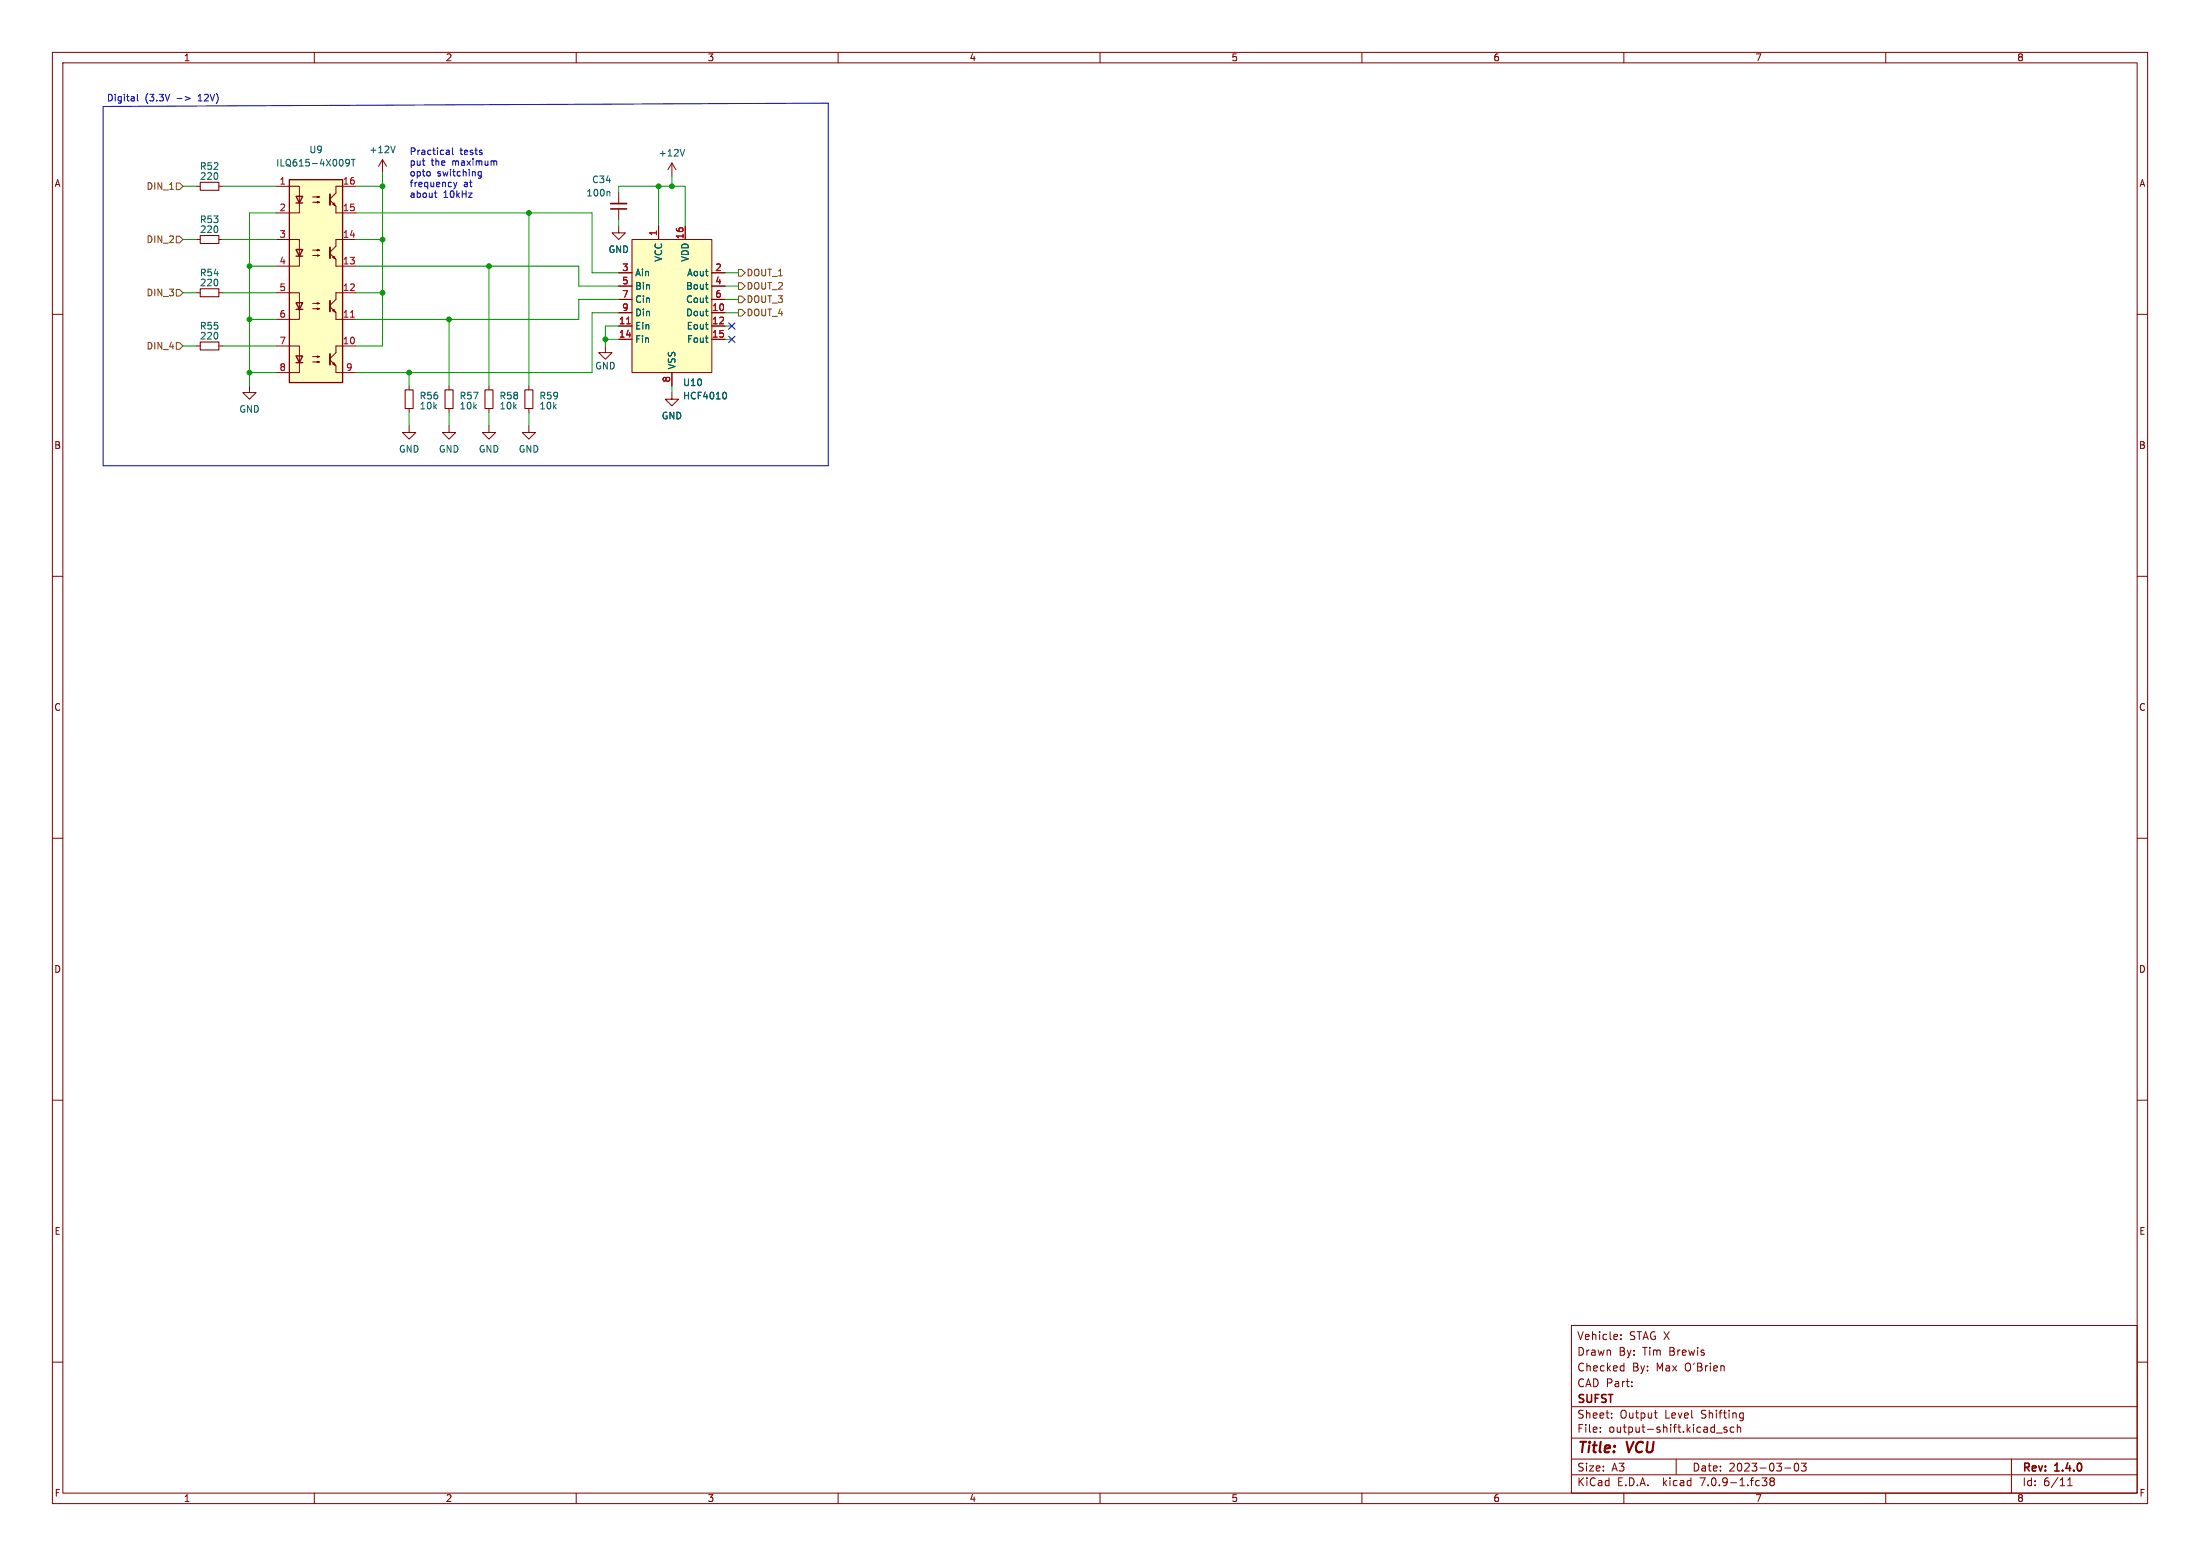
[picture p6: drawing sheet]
<svg xmlns="http://www.w3.org/2000/svg" width="420mm" height="297mm" viewBox="0 0 420 297" stroke-linecap="round" stroke-linejoin="round" font-family="sans-serif">
<g fill="none" stroke="#840000" stroke-width=".19">
<path d="M10 10h400v277h-400zM12 12h396v273h-396zM60 10v2M110 10v2M160 10v2M210 10v2M260 10v2M310 10v2M360 10v2M37.5 35.6h.7M41.8 35.6h.7M52.7 35.6h4.4v5h-4.4"/>
<path d="M59.7 38.6h1.3l-.4 .1v-.2l.4 .1M59.7 37.6h1.3l-.4 .1v-.2l.4 .1M63 38.2l1.1 1.2v1.2h3.8M63.5 39l.3-.3 .2 .5zM67.9 35.6h-3.8v1.2l-1.1 1.2M73 30.5l-.7 1.3M73 30.5v2.5M73 30.5l.8 1.3M118.1 36.8v2.1M118.1 39.9v2M128.3 31.1v2.6M128.3 31.1l-.8 1.3"/>
<path d="M128.3 31.1l.7 1.3M10 60h2M37.5 45.7h.7M37.5 55.9h.7M41.8 45.7h.7M41.8 55.9h.7M52.7 55.9h4.4v5.1h-4.4M52.7 45.7h4.4v5.1h-4.4M59.7 58.9h1.3l-.4 .2v-.3l.4 .1M59.7 57.9h1.3l-.4 .1v-.2l.4 .1M59.7 48.8h1.3l-.4 .1v-.3l.4 .2M59.7 47.8h1.3l-.4 .1v-.3l.4 .2"/>
<path d="M63 58.5l1.1 1.2v1.3h3.8M63 48.4l1.1 1.1v1.3h3.8M63.5 59.3l.3-.2 .2 .5zM63.5 49.1l.3-.2 .2 .5zM67.9 45.7h-3.8v1.3l-1.1 1.1M67.9 55.9h-3.8v1.3l-1.1 1.1M118.1 43.2v1.3h1.3l-1.3 1.2-1.3-1.2h1.3M118.1 59.7h2.5M118.1 52.1h2.5M118.1 54.6h2.5M118.1 57.2h2.5M120.6 45.7h15.3v25.4h-15.3z"/>
<path d="M125.7 43.2v2.5M130.8 43.2v2.5M135.9 59.7h2.5M135.9 52.1h2.5M135.9 54.6h2.5M135.9 57.2h2.5M408 60h2M37.5 66h.7M41.8 66h.7M47.6 73.7v1.2h1.3l-1.3 1.3-1.2-1.3h1.2M52.7 66h4.4v5.1h-4.4M59.7 69.1h1.3l-.4 .1v-.2l.4 .1"/>
<path d="M59.7 68.1h1.3l-.4 .1v-.3l.4 .2M63 68.7l1.1 1.2v1.2h3.8M63.5 69.5l.3-.3 .2 .5zM67.9 66h-3.8v1.3l-1.1 1.2M78.1 73.7v.7M78.1 78v.7M85.7 73.7v.7M85.7 78v.7M93.3 73.7v.7M93.3 78v.7M101 73.7v.7M101 78v.7"/>
<path d="M115.6 66v1.3h1.2l-1.2 1.3-1.3-1.3h1.3M118.1 62.2h2.5M118.1 64.8h2.5M128.3 74.9v1.3h1.2l-1.2 1.3-1.3-1.3h1.3M128.3 71.1v2.6M135.9 62.2h2.5M135.9 64.8h2.5M78.1 81.3v1.3h1.3l-1.3 1.2-1.3-1.2h1.3M85.7 81.3v1.3h1.3l-1.3 1.2-1.2-1.2h1.2M93.3 81.3v1.3h1.3l-1.3 1.2-1.2-1.2h1.2M101 81.3v1.3h1.2l-1.2 1.2-1.3-1.2h1.3M10 110h2"/>
<path d="M408 110h2M10 160h2M408 160h2M10 210h2M408 210h2M10 260h2M300 253h108v32h-108zM309.4 255.5v.2M309.4 254.8v.1M408 260h2M300 278.5h108M300 274.5h108"/>
<path d="M300 268.5h108M305.5 273.2v.2M305.5 272.5v.1M307.7 270.5v.2M307.7 269.8v.1M309.6 260.7l.4 .1M310 260.2v1.5M310 261.6l-.4 .1M311.5 264.5v.2M311.5 263.8v.1M315.8 269.7h.6M316.1 270.6l.3 .1"/>
<path d="M320 278.5v3M327.7 273.5h1.1M329.7 272.5l-.4-.1-.2 .2 .1 .2 .5 .2v.3h-.6M331 272.5l-.4-.1-.3 .3 .1 .6h.6M331.7 272.5l.2-.1 .3 .1 .1 .9M331.7 271.9v1.5M332.4 269.7l.4 .1M332.8 270.6l-.4 .1M332.8 269.7v1.2l-.1 .2-.4 .1M342.7 279.4l.2-.1a.8 .8 0 0 1 .5 .7 .8 .8 0 0 1-.5 .8 1 1 0 0 1-.2-1.4zM343.9 279.3h.9l-.5 .6 .4 .1v.6l-.2 .2-.6-.2M384 278.5v6.5"/>
<path d="M60 285v2M110 285v2M160 285v2M210 285v2M260 285v2M300 281.5h108M310 285v2M336.4 282.1h.9l-.5 .6 .4 .1v.6l-.2 .2-.6-.1M338.2 282.7l-.3-.3 .3-.3h.2l.3 .3-.3 .3M338.2 282.7l-.3 .3v.3l.3 .3h.2l.3-.3v-.4l-.3-.2M338.2 282.7h.2M340.7 280.2h1.2"/>
<path d="M360 285v2M394.7 283.6h.9M394.7 282.5l.5-.4v1.5"/>
</g>
<path d="M38.2 34.8h3.6v1.5h-3.6zM38.2 45h3.6v1.5h-3.6zM38.2 55.1h3.6v1.5h-3.6zM38.2 65.3h3.6v1.5h-3.6zM77.3 74.4h1.6v3.6h-1.6zM85 74.4h1.5v3.6h-1.5zM92.6 74.4h1.5v3.6h-1.5zM100.2 74.4h1.5v3.6h-1.5z" fill="none" stroke="#840000" stroke-width=".2"/>
<g fill="#ffffc2" stroke="#ffffc2" stroke-width=".19">
<path d="M120.6 45.7h15.3v25.4h-15.3z"/>
<path d="M55.2 34.3h10.2v38.7h-10.2z"/>
</g>
<path d="M66.9 60.5h.7M119.6 61.8h.7" fill="none" stroke="#a90000" stroke-width=".19"/>
<path d="M66.7 31l-.2 .2h-.3l-.2-.2v-.3l.2-.3h.3l.2 .3a.84 .84 0 0 1-.4 1h-.2M67.1 30.4h.7M67.4 30.4v1.3M75.4 27.9l-.4 1.3M116.2 36.6l.2 .1v.7M130.7 28.5l-.4 1.3M134.7 54.3h.5M135 55.2h.2M138.4 74.9a.79 .79 0 0 1 0 1.2" fill="none" stroke="#006464" stroke-width=".19"/>
<path d="M55.2 34.3h10.2v38.7h-10.2zM56.5 37.5h1.3l-.7 1.2zM56.5 38.7h1.3M56.5 57.8h1.3l-.7 1.3zM56.5 47.6h1.3l-.7 1.3zM56.5 59.1h1.3M56.5 48.9h1.3M56.5 67.9h1.3l-.7 1.3zM56.5 69.2h1.3" fill="none" stroke="#840000" stroke-width=".25"/>
<path d="M63 37.1v2M63 57.4v2M63 47.2v2.1M63 67.6v2" fill="none" stroke="#840000" stroke-width=".36"/>
<path d="M116.6 38.9h3" fill="none" stroke="#840000" stroke-width=".33"/>
<path d="M116.6 39.9h3" fill="none" stroke="#840000" stroke-width=".3"/>
<path d="M33.7 34.9h.6l.6 .7-.6 .6h-.6zM33.7 45.1h.6l.6 .6-.6 .7h-.6zM33.7 55.2h.6l.6 .7-.6 .6h-.6zM141 59.1h.6l.6 .6-.6 .6h-.6zM141 51.4h.6l.6 .7-.6 .6h-.6zM141 54h.6l.6 .6-.6 .6h-.6zM141 56.5h.6l.6 .7-.6 .6h-.6zM33.7 65.4h.6l.6 .6-.6 .7h-.6z" fill="none" stroke="#725600" stroke-width=".19"/>
<g fill="none" stroke="#0000c2" stroke-width=".19">
<path d="M26.2 18v1.1l.2 .2M33.8 18.8h1M35.4 18.4l.9 .4-.9 .4M19.7 20.3l138.4-.6v69.2h-138.4zM82.1 32.9v.6M82.9 36.8h.5M83.1 37.5l.3 .2M85.3 28.7l.5 .1v.7M85.8 29.4l-.5 .1M85.8 29h-.5M86.4 28.2v1.1l.2 .2M86.6 34.8l.3 .8"/>
<path d="M86.9 35.6l-.2 .4M87.2 34.8l-.3 .8M91.9 32.8v1l-.3 .2h-.3M91.9 32.8h-.4l-.2 .2 .1 .5h.5M94.5 30.7l.3 .2v.7"/>
</g>
<g fill="none" stroke="#009600" stroke-width=".19">
<path d="M34.9 35.6h2.6M42.5 35.6h10.2M67.9 35.6h5.1M73 33v33h-5.1M118.1 36.8v-1.2h12.7v7.6M125.7 35.6v7.6M128.3 33.7v1.9M34.9 45.7h2.6M34.9 55.9h2.6M42.5 45.7h10.2M42.5 55.9h10.2M47.6 50.8h5.1"/>
<path d="M52.7 40.6h-5.1v33.1M67.9 45.7h5.1M67.9 55.9h5.1M67.9 50.8h42.6v3.8h7.6M67.9 40.6h45.1v11.5h5.1M93.3 50.8v22.9M101 40.6v33.1M118.1 59.7h-5.1v11.4h-45.1M118.1 57.2h-7.6v3.8h-42.6M118.1 41.9v1.3M138.4 54.6h2.6M138.4 52.1h2.6"/>
<path d="M138.4 59.7h2.6M138.4 57.2h2.6M34.9 66h2.6M42.5 66h10.2M47.6 71.1h5.1M47.6 61h5.1M78.1 71.1v2.6M78.1 78.7v2.6M85.7 61v12.7M85.7 78.7v2.6M93.3 78.7v2.6M101 78.7v2.6"/>
<path d="M115.6 64.8h2.5M118.1 62.2h-2.5v3.8M128.3 73.7v1.2M138.4 64.8h1.3M138.4 62.2h1.3"/>
</g>
<path d="M139.1 61.6l1.2 1.2M139.1 64.2l1.2 1.2M140.3 61.6l-1.2 1.2M140.3 64.2l-1.2 1.2" fill="none" stroke="#000084" stroke-width=".19"/>
<g fill="#009600" stroke="#009600" stroke-width=".19">
<circle cx="93.3" cy="50.8" r=".46"/>
<circle cx="101" cy="40.6" r=".46"/>
<circle cx="73" cy="55.9" r=".46"/>
<circle cx="73" cy="45.7" r=".46"/>
<circle cx="73" cy="35.6" r=".46"/>
<circle cx="85.7" cy="61" r=".46"/>
<circle cx="78.1" cy="71.1" r=".46"/>
<circle cx="125.7" cy="35.6" r=".46"/>
<circle cx="128.3" cy="35.6" r=".46"/>
<circle cx="115.6" cy="64.8" r=".46"/>
<circle cx="47.6" cy="71.1" r=".46"/>
<circle cx="47.6" cy="61" r=".46"/>
<circle cx="47.6" cy="50.8" r=".46"/>
</g>
<g font-size="2.8" fill="#840000">
<text x="301" y="277.9">Title:</text>
<text x="310.6" y="277.9">VCU</text>
</g>
<g font-size="2.1" fill="#840000">
<text x="301" y="256">Vehicle:</text>
<text x="311" y="256">STAG X</text>
<text x="301" y="262">Checked</text>
<text x="301" y="259">Drawn</text>
<text x="309" y="259">By:</text>
<text x="311.6" y="262">By:</text>
<text x="313.7" y="259">Tim</text>
<text x="316.2" y="262">Max</text>
<text x="318.8" y="259">Brewis</text>
<text x="321.8" y="262">O'Brien</text>
<text x="301" y="268.2">SUFST</text>
<text x="301" y="265">CAD Part:</text>
<text x="301" y="273.7">File:</text>
<text x="301" y="271">Sheet:</text>
<text x="307.1" y="273.7">output-shift.kicad_sch</text>
<text x="309.2" y="271">Output</text>
<text x="317.9" y="271">Level</text>
<text x="324.9" y="271">Shifting</text>
<text x="301" y="281.1">Size:</text>
<text x="307.6" y="281.1">A3</text>
<text x="323" y="281.1">Date:</text>
<text x="330" y="281.1">2023-03-03</text>
<text x="386" y="281.3">Rev:</text>
<text x="392.4" y="281.3">1.4.0</text>
<text x="301" y="283.9">KiCad</text>
<text x="308.7" y="283.9">E.D.A.</text>
<text x="317.6" y="283.9">kicad</text>
<text x="324.8" y="283.9">7.0.9-1.fc38</text>
<text x="386" y="283.9">Id:</text>
<text x="390.1" y="283.9">6/11</text>
</g>
<g font-size="1.8" fill="#840000">
<text x="35" y="11.9">1</text>
<text x="85" y="11.9">2</text>
<text x="135" y="11.9">3</text>
<text x="185" y="11.9">4</text>
<text x="235" y="11.9">5</text>
<text x="285" y="11.9">6</text>
<text x="335" y="11.9">7</text>
<text x="385" y="11.9">8</text>
<text x="10.3" y="35.9">A</text>
<text x="408.3" y="35.9">A</text>
<text x="10.3" y="85.9">B</text>
<text x="408.2" y="85.9">B</text>
<text x="10.3" y="135.9">C</text>
<text x="408.2" y="135.9">C</text>
<text x="10.3" y="185.9">D</text>
<text x="408.2" y="185.9">D</text>
<text x="10.3" y="235.9">E</text>
<text x="408.3" y="235.9">E</text>
<text x="10.3" y="285.9">F</text>
<text x="35" y="286.9">1</text>
<text x="85" y="286.9">2</text>
<text x="135" y="286.9">3</text>
<text x="185" y="286.9">4</text>
<text x="235" y="286.9">5</text>
<text x="285" y="286.9">6</text>
<text x="335" y="286.9">7</text>
<text x="385" y="286.9">8</text>
<text x="408.3" y="285.9">F</text>
</g>
<g font-size="1.8" fill="#0000c2">
<text x="20.3" y="19.4">Digital</text>
<text x="27.7" y="19.4">(3.3V</text>
<text x="38.1" y="19.4">12V)</text>
<text x="78.1" y="29.7">Practical</text>
<text x="87.8" y="29.7">tests</text>
<text x="78.1" y="31.7">put</text>
<text x="78.1" y="33.8">opto</text>
<text x="78.1" y="35.8">frequency</text>
<text x="82.3" y="31.7">the</text>
<text x="83.4" y="33.8">switching</text>
<text x="86.4" y="31.7">maximum</text>
<text x="88.5" y="35.8">at</text>
<text x="78.1" y="37.9">about</text>
<text x="84.6" y="37.9">10kHz</text>
</g>
<g font-size="1.8" fill="#006464">
<text x="59" y="29.4">U9</text>
<text x="70.4" y="29.4">+12V</text>
<text x="38.1" y="32.6">R52</text>
<text x="38.1" y="34.5">220</text>
<text x="52.6" y="32">ILQ615-4X009T</text>
<text x="112.9" y="35.2">C34</text>
<text x="125.6" y="30.1">+12V</text>
<text x="111.8" y="37.7">100n</text>
<text x="38.1" y="42.8">R53</text>
<text x="38.1" y="44.7">220</text>
<text x="38.1" y="52.9">R54</text>
<text x="116.1" y="48.5">GND</text>
<text x="121.2" y="52.9">Ain</text>
<text x="126.6" y="50.1" transform="rotate(-90 126.6 50.1)">VCC</text>
<text x="131.1" y="52.9">Aout</text>
<text x="131.7" y="50.1" transform="rotate(-90 131.7 50.1)">VDD</text>
<text x="38.1" y="54.8">220</text>
<text x="121.2" y="55.5">Bin</text>
<text x="121.2" y="58">Cin</text>
<text x="130.9" y="55.5">Bout</text>
<text x="130.9" y="58">Cout</text>
<text x="38.1" y="63.1">R55</text>
<text x="38.1" y="65">220</text>
<text x="121.2" y="63.1">Ein</text>
<text x="121.2" y="65.6">Fin</text>
<text x="121.2" y="60.6">Din</text>
<text x="130.9" y="60.6">Dout</text>
<text x="131" y="63.1">Eout</text>
<text x="131.1" y="65.6">Fout</text>
<text x="113.5" y="70.7">GND</text>
<text x="129.1" y="70.6" transform="rotate(-90 129.1 70.6)">VSS</text>
<text x="80" y="76.4">R56</text>
<text x="87.6" y="76.4">R57</text>
<text x="95.3" y="76.4">R58</text>
<text x="102.9" y="76.4">R59</text>
<text x="130.3" y="73.9">U10</text>
<text x="130.3" y="76.4">HCF4010</text>
<text x="45.6" y="79">GND</text>
<text x="80" y="78.3">10k</text>
<text x="87.6" y="78.3">10k</text>
<text x="95.3" y="78.3">10k</text>
<text x="102.9" y="78.3">10k</text>
<text x="126.2" y="80.2">GND</text>
<text x="76.1" y="86.6">GND</text>
<text x="83.7" y="86.6">GND</text>
<text x="91.3" y="86.6">GND</text>
<text x="98.9" y="86.6">GND</text>
</g>
<g font-size="1.8" fill="#a90000">
<text x="53.3" y="35.3">1</text>
<text x="65.4" y="35.3">16</text>
<text x="53.3" y="40.4">2</text>
<text x="65.4" y="40.4">15</text>
<text x="53.3" y="45.5">3</text>
<text x="65.4" y="45.5">14</text>
<text x="125.5" y="45.2" transform="rotate(-90 125.5 45.2)">1</text>
<text x="130.6" y="45.8" transform="rotate(-90 130.6 45.8)">16</text>
<text x="53.3" y="50.5">4</text>
<text x="65.4" y="50.5">13</text>
<text x="118.7" y="51.8">3</text>
<text x="136.5" y="51.8">2</text>
<text x="53.3" y="55.6">5</text>
<text x="65.4" y="55.6">12</text>
<text x="118.7" y="54.4">5</text>
<text x="118.7" y="56.9">7</text>
<text x="118.7" y="59.4">9</text>
<text x="135.8" y="59.4">10</text>
<text x="136.5" y="54.4">4</text>
<text x="136.5" y="56.9">6</text>
<text x="53.3" y="60.7">6</text>
<text x="53.3" y="65.8">7</text>
<text x="65.4" y="65.8">10</text>
<text x="65.4" y="60.7">11</text>
<text x="118.1" y="62">11</text>
<text x="118.1" y="64.5">14</text>
<text x="135.8" y="62">12</text>
<text x="135.8" y="64.5">15</text>
<text x="53.3" y="70.9">8</text>
<text x="66" y="70.9">9</text>
<text x="128" y="73.1" transform="rotate(-90 128 73.1)">8</text>
</g>
<g font-size="1.8" fill="#725600">
<text x="27.9" y="36.4">DIN_1</text>
<text x="27.9" y="46.6">DIN_2</text>
<text x="142.4" y="52.9">DOUT_1</text>
<text x="27.9" y="56.7">DIN_3</text>
<text x="142.4" y="55.5">DOUT_2</text>
<text x="142.4" y="58">DOUT_3</text>
<text x="142.4" y="60.6">DOUT_4</text>
<text x="27.9" y="66.9">DIN_4</text>
</g>
</svg>
